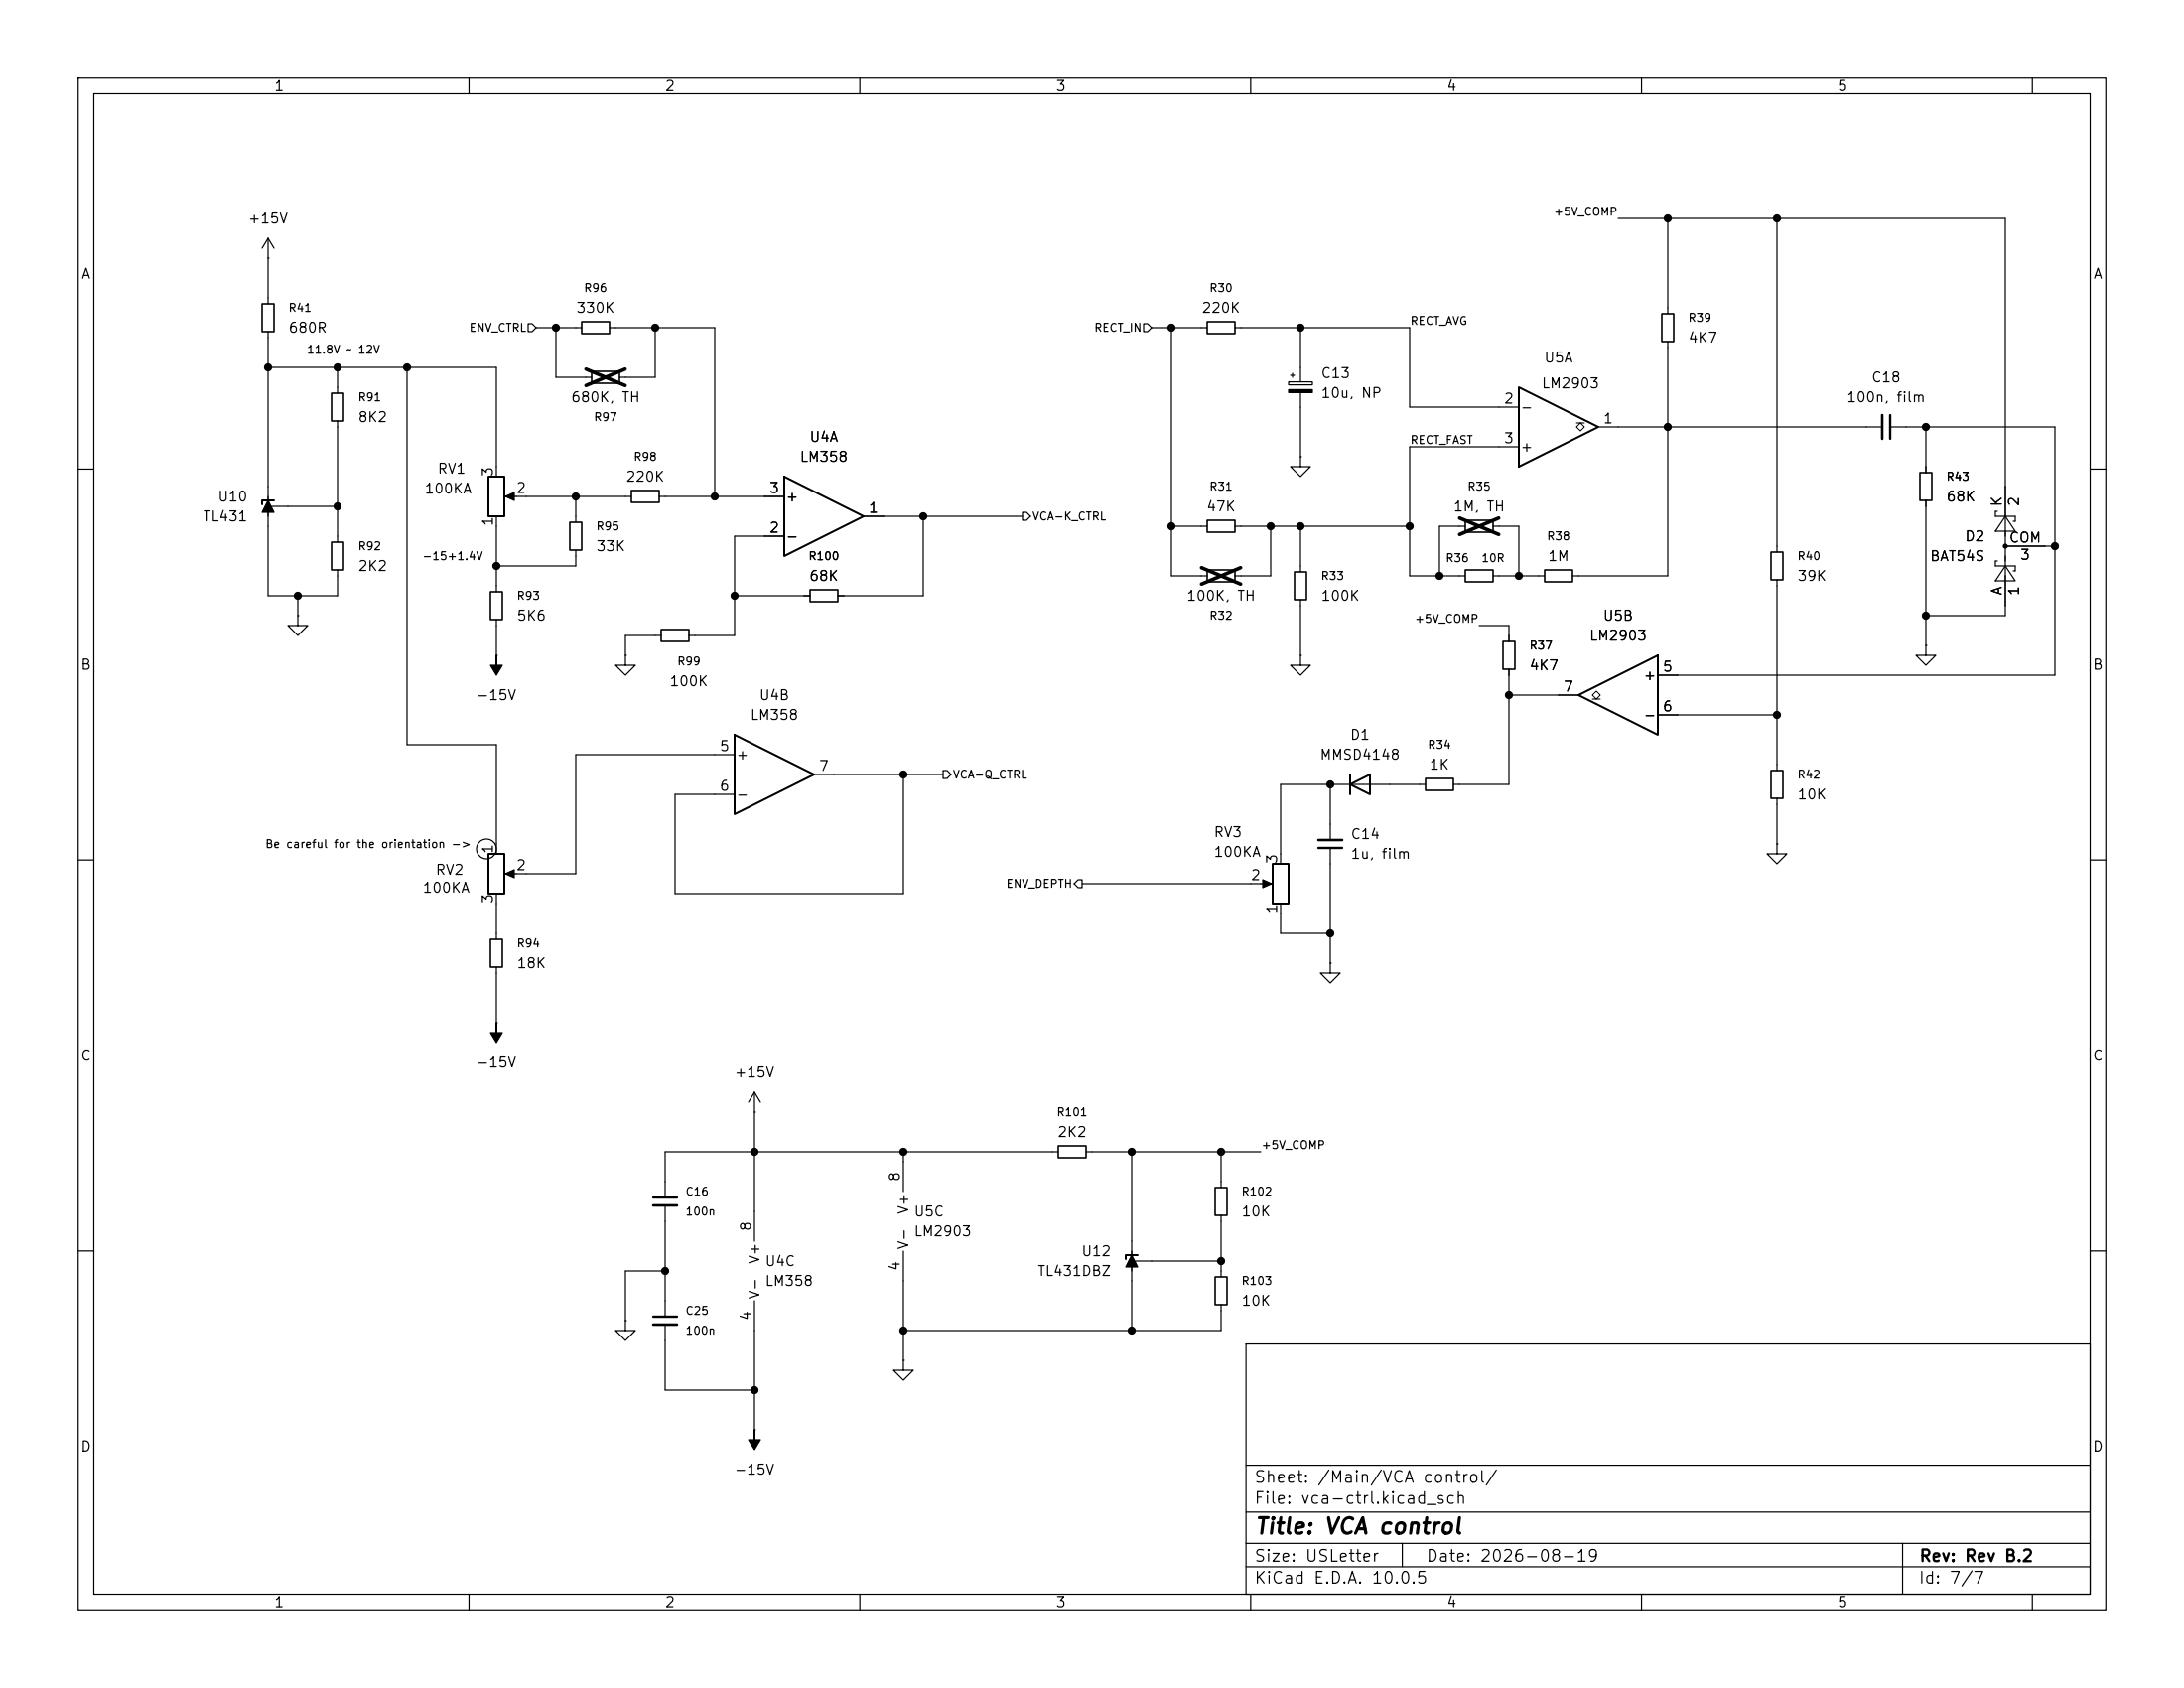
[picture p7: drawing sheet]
<svg xmlns="http://www.w3.org/2000/svg" width="279mm" height="216mm" viewBox="0 0 279 216" stroke-linecap="round" stroke-linejoin="round" font-family="sans-serif">
<g fill="none" stroke="#000" stroke-width=".15">
<path d="M10 10h259.4v195.9h-259.4zM12 12h255.4v191.9h-255.4zM60 10v2M110 10v2M160 10v2M210 10v2M260 10v2M34.3 33h.1M34.3 30.5v8.4M34.3 30.5l-.8 1.3M34.3 30.5l.8 1.3M207 27.9h49.5v50.8h-10.1"/>
<path d="M213.4 27.9v12.2M227.3 27.9v42.7M34.3 42.4v33.8h8.9v-3.3M34.3 47h29.2v14M43.2 47v3.3M43.2 53.8v15.5M52.1 47v48.3h11.4v13.9M67.6 41.4h.5l.5 .5-.5 .5h-.5zM68.6 41.9h5.8M71.1 41.9v6.4h4.6M78 41.9h13.4v21.6M83.8 41.9v6.4h-4.6"/>
<path d="M146.3 41.4h.5l.5 .5-.5 .5h-.5zM147.3 41.9h7.1M149.9 41.9v31.8h4.5M158 41.9h22.3v10.2h14M164.8 48.8h3.1v.4h-3.1zM165.1 48h.5M165.4 47.8v.5M166.4 58.4v1.3h1.2l-1.2 1.3-1.3-1.3h1.3M166.4 58.4h.1M166.4 41.9v6.9M166.4 50.2v8.2M194.3 57.2h-14v16.5h7.2"/>
<path d="M204.5 54.6h36.3M213.4 43.7v30h-12.2M241.8 54.6h21.1v31.8h-50.8M246.4 54.6v5.9M10 60h2M34.3 63.5v2.5M34.3 64.8h8.9M38.1 78.7v1.3h1.3l-1.3 1.3-1.3-1.3h1.3M38.1 78.7h.1M38.1 76.2v2.5M63.5 66v9.7M63.5 79.2v4.6"/>
<path d="M65 63.5h15.8M73.7 70.4v2h-10.2M73.7 63.5v3.3M84.3 63.5h16M94 76.2h9.6M100.3 68.6h-6.3v12.7h-5.9M110.5 66h20.3M118.1 66v10.2h-10.9M130.8 65.5h.5l.5 .5-.5 .5h-.5zM149.9 67.3h4.5M158 67.3h22.3M162.6 67.3v6.4h-4.6"/>
<path d="M166.4 67.3v5.9M166.4 76.7v7.1M187.5 67.3h-3.4v6.4M191 73.7h6.6M191 67.3h3.3v6.4M227.3 74.2v24.4M246.4 64v18.6M255.5 71.8h-.2v.6h2.5v.6h-.2M255.5 65.4h-.2v.6h2.5v.7h-.2M256.5 72.4l1.3 1.9h-2.5zM256.5 66l1.3 1.9h-2.5zM256.5 69.9h6.4"/>
<path d="M267.4 60h2M63.5 83.8h.1M80 83.8v1.3h1.3l-1.3 1.3-1.3-1.3h1.3M80 83.8h.1M84.6 81.3h-4.6v2.5M94 96.5h-20.3v15.3h-8.7M104.1 99.1h16.5M115.6 99.1v15.2h-29.2v-12.7h7.6M120.6 98.6h.6l.5 .5-.5 .5h-.6zM166.4 83.8v1.3h1.2l-1.2 1.3-1.3-1.3h1.3M166.4 83.8h.1M189.2 80h3.8v2"/>
<path d="M193 85.6v14.7h-7.1M193 88.9h8.9M212.1 91.4h15.2M246.4 82.6v1.2h-1.3l1.3 1.3 1.2-1.3h-1.2M246.4 82.6h.1M10 110h2M63.5 114.3v5.8M137.9 112.5h.5v1h-.5l-.5-.5zM138.4 113h23.9M163.8 115.6v3.8h6.4M170.2 100.3v7.1M170.2 108.5v14.7"/>
<path d="M182.4 100.3h-18.6v10.2M227.3 108v1.2h1.3l-1.3 1.3-1.2-1.3h1.2M227.3 108h.1M227.3 102.1v5.9M267.4 110h2M63.5 130.8h.1M63.5 123.7v7.1M96.5 139.7v19.1M96.5 139.7l-.7 1.3M96.5 139.7l.8 1.3M170.2 123.2v1.3h1.2l-1.2 1.2-1.3-1.2h1.3M170.2 123.2h.1"/>
<path d="M85.1 154.2v14.2M96.5 142.2h.1M115.6 147.3v5.1M135.4 147.3h-50.3v5.9M138.9 147.3h22.4M144.8 147.3v22.9M156.2 147.3v4.6M156.2 155.4v7.9M10 160h2M80 168.9v1.3h1.3l-1.3 1.3-1.3-1.3h1.3M80 168.9h.1M85.1 169.4v8.4h11.4"/>
<path d="M85.1 162.6h-5.1v6.3M96.5 166.4v16.5M115.6 174v1.3h1.2l-1.2 1.2-1.3-1.2h1.3M115.6 174h.1M115.6 160v14M144.8 160v2.6M144.8 161.3h11.4M156.2 166.9v3.3h-40.6M159.4 171.9h108v32h-108zM267.4 160h2M96.5 182.9h.1M159.4 197.4h108"/>
<path d="M159.4 193.4h108M159.4 187.4h108M179.4 197.4v3M243.4 197.4v6.5M60 203.9v2M110 203.9v2M159.4 200.4h108M160 203.9v2M210 203.9v2M260 203.9v2"/>
<circle cx="62.2" cy="108.6" r="1.27"/>
</g>
<g fill="none" stroke="#000" stroke-width=".2">
<path d="M33.5 38.9h1.6v3.5h-1.6zM42.4 50.3h1.5v3.5h-1.5zM74.4 41.1h3.6v1.6h-3.6zM75.7 47.5h3.5v1.5h-3.5zM154.4 41.1h3.6v1.6h-3.6zM212.6 40.1h1.5v3.6h-1.5zM42.4 69.3h1.5v3.6h-1.5zM62.7 75.7h1.6v3.5h-1.6zM72.9 66.8h1.5v3.6h-1.5zM80.8 62.7h3.5v1.6h-3.5zM103.6 75.4h3.6v1.6h-3.6zM154.4 72.9h3.6v1.5h-3.6z"/>
<path d="M154.4 66.5h3.6v1.6h-3.6zM165.6 73.2h1.5v3.5h-1.5zM187.5 72.9h3.5v1.5h-3.5zM187.5 66.5h3.5v1.6h-3.5zM197.6 72.9h3.6v1.5h-3.6zM226.6 70.6h1.5v3.6h-1.5zM245.6 60.5h1.5v3.5h-1.5zM84.6 80.5h3.5v1.5h-3.5zM182.4 99.6h3.5v1.5h-3.5zM192.3 82h1.5v3.6h-1.5zM226.6 98.6h1.5v3.5h-1.5zM62.7 120.1h1.6v3.6h-1.6z"/>
<path d="M135.4 146.6h3.5v1.5h-3.5zM155.4 151.9h1.6v3.5h-1.6zM155.4 163.3h1.6v3.6h-1.6z"/>
</g>
<path d="M241.8 53.1v3M168.7 108.5h3M83.6 153.2h3M83.6 168.4h3" fill="none" stroke="#000" stroke-width=".3"/>
<path d="M240.8 53.1v3M168.7 107.4h3M83.6 154.2h3M83.6 169.4h3" fill="none" stroke="#000" stroke-width=".33"/>
<g fill="#000" stroke="#000" stroke-width=".15">
<path d="M164.8 49.8h3.1v.4h-3.1zM34.3 64l.8 1.5h-1.6zM64.6 63.5l1.2-.5v1zM63.5 83.8v1.3h.8l-.8 1.3-.8-1.3h.8zM64.6 111.8l1.2-.5v1zM161.5 112.5l1.2 .5-1.2 .5zM63.5 130.8v1.3h.8l-.8 1.3-.8-1.3h.8zM144.8 160.5l.7 1.6h-1.5zM96.5 182.9v1.3h.8l-.8 1.2-.7-1.2h.7z"/>
<circle cx="256.5" cy="69.8" r=".25"/>
</g>
<path d="M194.3 49.5l10.2 5.1-10.2 5.1zM35.1 64h-1.6v.5M62.5 61h2v5h-2zM100.3 61l10.2 5-10.2 5.1zM94 94l10.1 5.1-10.1 5zM172.7 99.1v2.5M201.9 88.9l10.2-5.1v10.2zM62.5 109.2h2v5.1h-2zM162.8 110.5h2v5.1h-2zM172.7 100.3l2.6-1.2v2.5zM145.5 160.5h-1.5v.5" fill="none" stroke="#000" stroke-width=".25"/>
<path d="M75 47.2l5 2.1M80 47.2l-5 2.1M153.7 72.6l5 2.1M158.7 72.6l-5 2.1M186.7 66.3l5 2.1M191.7 66.3l-5 2.1" fill="none" stroke="#000" stroke-width=".46"/>
<path d="M201.7 54.1h.5l-.5 .5 .5 .5 .5-.5-.5-.5h.5M203.7 89.4h.5l-.5-.5 .5-.5 .5 .5-.5 .5h.5" fill="none" stroke="#000" stroke-width=".13"/>
<g fill="#000" stroke="#000" stroke-width=".13">
<circle cx="213.4" cy="27.9" r=".46"/>
<circle cx="227.3" cy="27.9" r=".46"/>
<circle cx="34.3" cy="47" r=".46"/>
<circle cx="43.2" cy="47" r=".46"/>
<circle cx="52.1" cy="47" r=".46"/>
<circle cx="71.1" cy="41.9" r=".46"/>
<circle cx="83.8" cy="41.9" r=".46"/>
<circle cx="149.9" cy="41.9" r=".46"/>
<circle cx="166.4" cy="41.9" r=".46"/>
<circle cx="213.4" cy="54.6" r=".46"/>
<circle cx="246.4" cy="54.6" r=".46"/>
<circle cx="38.1" cy="76.2" r=".46"/>
<circle cx="43.2" cy="64.8" r=".46"/>
<circle cx="63.5" cy="72.4" r=".46"/>
<circle cx="73.7" cy="63.5" r=".46"/>
<circle cx="91.4" cy="63.5" r=".46"/>
<circle cx="94" cy="76.2" r=".46"/>
<circle cx="118.1" cy="66" r=".46"/>
<circle cx="149.9" cy="67.3" r=".46"/>
<circle cx="162.6" cy="67.3" r=".46"/>
<circle cx="166.4" cy="67.3" r=".46"/>
<circle cx="180.3" cy="67.3" r=".46"/>
<circle cx="184.1" cy="73.7" r=".46"/>
<circle cx="194.3" cy="73.7" r=".46"/>
<circle cx="246.4" cy="78.7" r=".46"/>
<circle cx="262.9" cy="69.9" r=".46"/>
<circle cx="115.6" cy="99.1" r=".46"/>
<circle cx="193" cy="88.9" r=".46"/>
<circle cx="227.3" cy="91.4" r=".46"/>
<circle cx="170.2" cy="100.3" r=".46"/>
<circle cx="170.2" cy="119.4" r=".46"/>
<circle cx="96.5" cy="147.3" r=".46"/>
<circle cx="115.6" cy="147.3" r=".46"/>
<circle cx="144.8" cy="147.3" r=".46"/>
<circle cx="156.2" cy="147.3" r=".46"/>
<circle cx="85.1" cy="162.6" r=".46"/>
<circle cx="96.5" cy="177.8" r=".46"/>
<circle cx="115.6" cy="170.2" r=".46"/>
<circle cx="144.8" cy="170.2" r=".46"/>
<circle cx="156.2" cy="161.3" r=".46"/>
</g>
<text font-size="2" x="160.4" y="196.7">Title: VCA control</text>
<g font-size="1.5">
<text x="160.4" y="190">Sheet: /Main/VCA control/</text>
<text x="160.4" y="192.7">File: vca-ctrl.kicad_sch</text>
<text x="160.4" y="202.9">KiCad E.D.A. 10.0.5</text>
<text x="160.4" y="200.1">Size: USLetter</text>
<text x="182.4" y="200.1">Date: 2026-08-19</text>
<text x="245.4" y="202.9">Id: 7/7</text>
<text x="245.4" y="200.1">Rev: Rev B.2</text>
</g>
<g font-size="1.3">
<text x="35" y="12">1</text>
<text x="85" y="12">2</text>
<text x="135" y="12">3</text>
<text x="185" y="12">4</text>
<text x="235" y="12">5</text>
<text x="31.6" y="28.9">+15V</text>
<text x="10.3" y="36">A</text>
<text x="267.7" y="36">A</text>
<text x="73.6" y="40.3">330K</text>
<text x="153.6" y="40.3">220K</text>
<text x="36.8" y="42.9">680R</text>
<text x="197.4" y="46.7">U5A</text>
<text x="215.9" y="44.1">4K7</text>
<text x="73" y="51.8">680K, TH</text>
<text x="168.9" y="48.7">C13</text>
<text x="168.9" y="51.2">10u, NP</text>
<text x="192.3" y="51.9">2</text>
<text x="194.4" y="53">-</text>
<text x="197.1" y="50">LM2903</text>
<text x="236.1" y="51.8">100n, film</text>
<text x="239.3" y="49.2">C18</text>
<text x="45.7" y="54.3">8K2</text>
<text x="102.2" y="59.4">LM358</text>
<text x="103.5" y="56.8">U4A</text>
<text x="192.3" y="57">3</text>
<text x="194.4" y="58.1">+</text>
<text x="205" y="54.5">1</text>
<text x="27.8" y="64.5">U10</text>
<text x="54.2" y="63.4">100KA</text>
<text x="55.9" y="60.9">RV1</text>
<text x="63.4" y="61.1" transform="rotate(-90 63.4 61.1)">3</text>
<text x="65.9" y="63.4">2</text>
<text x="80" y="61.9">220K</text>
<text x="98.3" y="63.4">3</text>
<text x="100.4" y="64.5">+</text>
<text x="111" y="65.9">1</text>
<text x="154.2" y="65.7">47K</text>
<text x="185.8" y="65.7">1M, TH</text>
<text x="248.9" y="64.5">68K</text>
<text x="256.4" y="64.9" transform="rotate(-90 256.4 64.9)">K</text>
<text x="258.6" y="64.9" transform="rotate(-90 258.6 64.9)">2</text>
<text x="25.9" y="67">TL431</text>
<text x="63.4" y="67.4" transform="rotate(-90 63.4 67.4)">1</text>
<text x="76.2" y="70.8">33K</text>
<text x="98.3" y="68.4">2</text>
<text x="100.4" y="69.5">-</text>
<text x="251.3" y="69.5">D2</text>
<text x="256.9" y="69.7">COM</text>
<text x="258.3" y="71.9">3</text>
<text x="45.7" y="73.4">2K2</text>
<text x="103.4" y="74.6">68K</text>
<text x="151.7" y="77.2">100K, TH</text>
<text x="168.9" y="77.2">100K</text>
<text x="197.9" y="72.1">1M</text>
<text x="229.9" y="74.6">39K</text>
<text x="246.8" y="72.1">BAT54S</text>
<text x="256.4" y="76.2" transform="rotate(-90 256.4 76.2)">A</text>
<text x="258.6" y="76.3" transform="rotate(-90 258.6 76.3)">1</text>
<text x="66" y="79.7">5K6</text>
<text x="203.2" y="82.2">LM2903</text>
<text x="205" y="79.7">U5B</text>
<text x="10.2" y="86">B</text>
<text x="60.8" y="89.9">-15V</text>
<text x="85.6" y="88.1">100K</text>
<text x="97" y="89.9">U4B</text>
<text x="195.6" y="86.1">4K7</text>
<text x="199.9" y="88.8">7</text>
<text x="210.2" y="87.3">+</text>
<text x="212.6" y="86.2">5</text>
<text x="267.6" y="86">B</text>
<text x="95.9" y="92.4">LM358</text>
<text x="172.6" y="94.9">D1</text>
<text x="210.2" y="92.4">-</text>
<text x="212.6" y="91.3">6</text>
<text x="92" y="96.4">5</text>
<text x="92" y="101.5">6</text>
<text x="94.1" y="97.5">+</text>
<text x="104.7" y="98.9">7</text>
<text x="168.8" y="97.5">MMSD4148</text>
<text x="182.8" y="98.8">1K</text>
<text x="94.1" y="102.6">-</text>
<text x="155.2" y="107.4">RV3</text>
<text x="172.7" y="107.6">C14</text>
<text x="229.9" y="102.6">10K</text>
<text x="55.6" y="112.2">RV2</text>
<text x="63.4" y="109.3" transform="rotate(-90 63.4 109.3)">1</text>
<text x="65.9" y="111.6">2</text>
<text x="155.2" y="109.9">100KA</text>
<text x="159.9" y="112.9">2</text>
<text x="163.7" y="110.6" transform="rotate(-90 163.7 110.6)">3</text>
<text x="172.7" y="110.2">1u, film</text>
<text x="54" y="114.5">100KA</text>
<text x="63.4" y="115.7" transform="rotate(-90 63.4 115.7)">3</text>
<text x="163.7" y="116.9" transform="rotate(-90 163.7 116.9)">1</text>
<text x="66" y="124.2">18K</text>
<text x="10.2" y="136">C</text>
<text x="60.8" y="136.9">-15V</text>
<text x="267.6" y="136">C</text>
<text x="93.9" y="138.1">+15V</text>
<text x="135.2" y="145.7">2K2</text>
<text x="115.4" y="151.2" transform="rotate(-90 115.4 151.2)">8</text>
<text x="116.5" y="155.4" transform="rotate(-90 116.5 155.4)">V+</text>
<text x="116.8" y="155.9">U5C</text>
<text x="158.7" y="155.9">10K</text>
<text x="96.4" y="157.6" transform="rotate(-90 96.4 157.6)">8</text>
<text x="97.5" y="161.8" transform="rotate(-90 97.5 161.8)">V+</text>
<text x="116.5" y="159.9" transform="rotate(-90 116.5 159.9)">V-</text>
<text x="116.8" y="158.4">LM2903</text>
<text x="138.3" y="161">U12</text>
<text x="97.5" y="166.3" transform="rotate(-90 97.5 166.3)">V-</text>
<text x="97.8" y="162.3">U4C</text>
<text x="97.8" y="164.8">LM358</text>
<text x="115.4" y="162.7" transform="rotate(-90 115.4 162.7)">4</text>
<text x="132.6" y="163.5">TL431DBZ</text>
<text x="158.7" y="167.3">10K</text>
<text x="96.4" y="169" transform="rotate(-90 96.4 169)">4</text>
<text x="10.2" y="186">D</text>
<text x="267.6" y="186">D</text>
<text x="93.9" y="188.9">-15V</text>
<text x="35" y="205.9">1</text>
<text x="85" y="205.9">2</text>
<text x="135" y="205.9">3</text>
<text x="185" y="205.9">4</text>
<text x="235" y="205.9">5</text>
</g>
<g font-size="1">
<text x="198.7" y="27.8">+5V_COMP</text>
<text x="36.8" y="40.1">R41</text>
<text x="74.6" y="37.6">R96</text>
<text x="154.6" y="37.6">R30</text>
<text x="180.3" y="41.8">RECT_AVG</text>
<text x="215.9" y="41.4">R39</text>
<text x="39.2" y="45.5">11.8V ~ 12V</text>
<text x="60" y="42.7">ENV_CTRL</text>
<text x="139.9" y="42.7">RECT_IN</text>
<text x="45.7" y="51.6">R91</text>
<text x="75.9" y="54.1">R97</text>
<text x="81" y="59.2">R98</text>
<text x="180.3" y="57">RECT_FAST</text>
<text x="154.6" y="63">R31</text>
<text x="187.7" y="63">R35</text>
<text x="248.9" y="61.7">R43</text>
<text x="45.7" y="70.6">R92</text>
<text x="53.9" y="71.9">-15+1.4V</text>
<text x="76.2" y="68.1">R95</text>
<text x="103.3" y="71.9">R100</text>
<text x="132" y="66.8">VCA-K_CTRL</text>
<text x="197.8" y="69.3">R38</text>
<text x="229.9" y="71.9">R40</text>
<text x="66" y="77">R93</text>
<text x="168.9" y="74.4">R33</text>
<text x="184.9" y="72.1">R36</text>
<text x="189.4" y="72.1">10R</text>
<text x="154.6" y="79.5">R32</text>
<text x="180.9" y="79.9">+5V_COMP</text>
<text x="195.6" y="83.3">R37</text>
<text x="86.6" y="85.4">R99</text>
<text x="121.8" y="99.8">VCA-Q_CTRL</text>
<text x="182.6" y="96">R34</text>
<text x="229.9" y="99.8">R42</text>
<text x="33.8" y="108.7">Be careful for the orientation -&gt;</text>
<text x="128.6" y="113.8">ENV_DEPTH</text>
<text x="66" y="121.4">R94</text>
<text x="135.1" y="143">R101</text>
<text x="161.3" y="147.2">+5V_COMP</text>
<text x="87.6" y="153.2">C16</text>
<text x="87.6" y="155.7">100n</text>
<text x="158.7" y="153.2">R102</text>
<text x="158.7" y="164.6">R103</text>
<text x="87.6" y="168.4">C25</text>
<text x="87.6" y="171">100n</text>
</g>
</svg>
